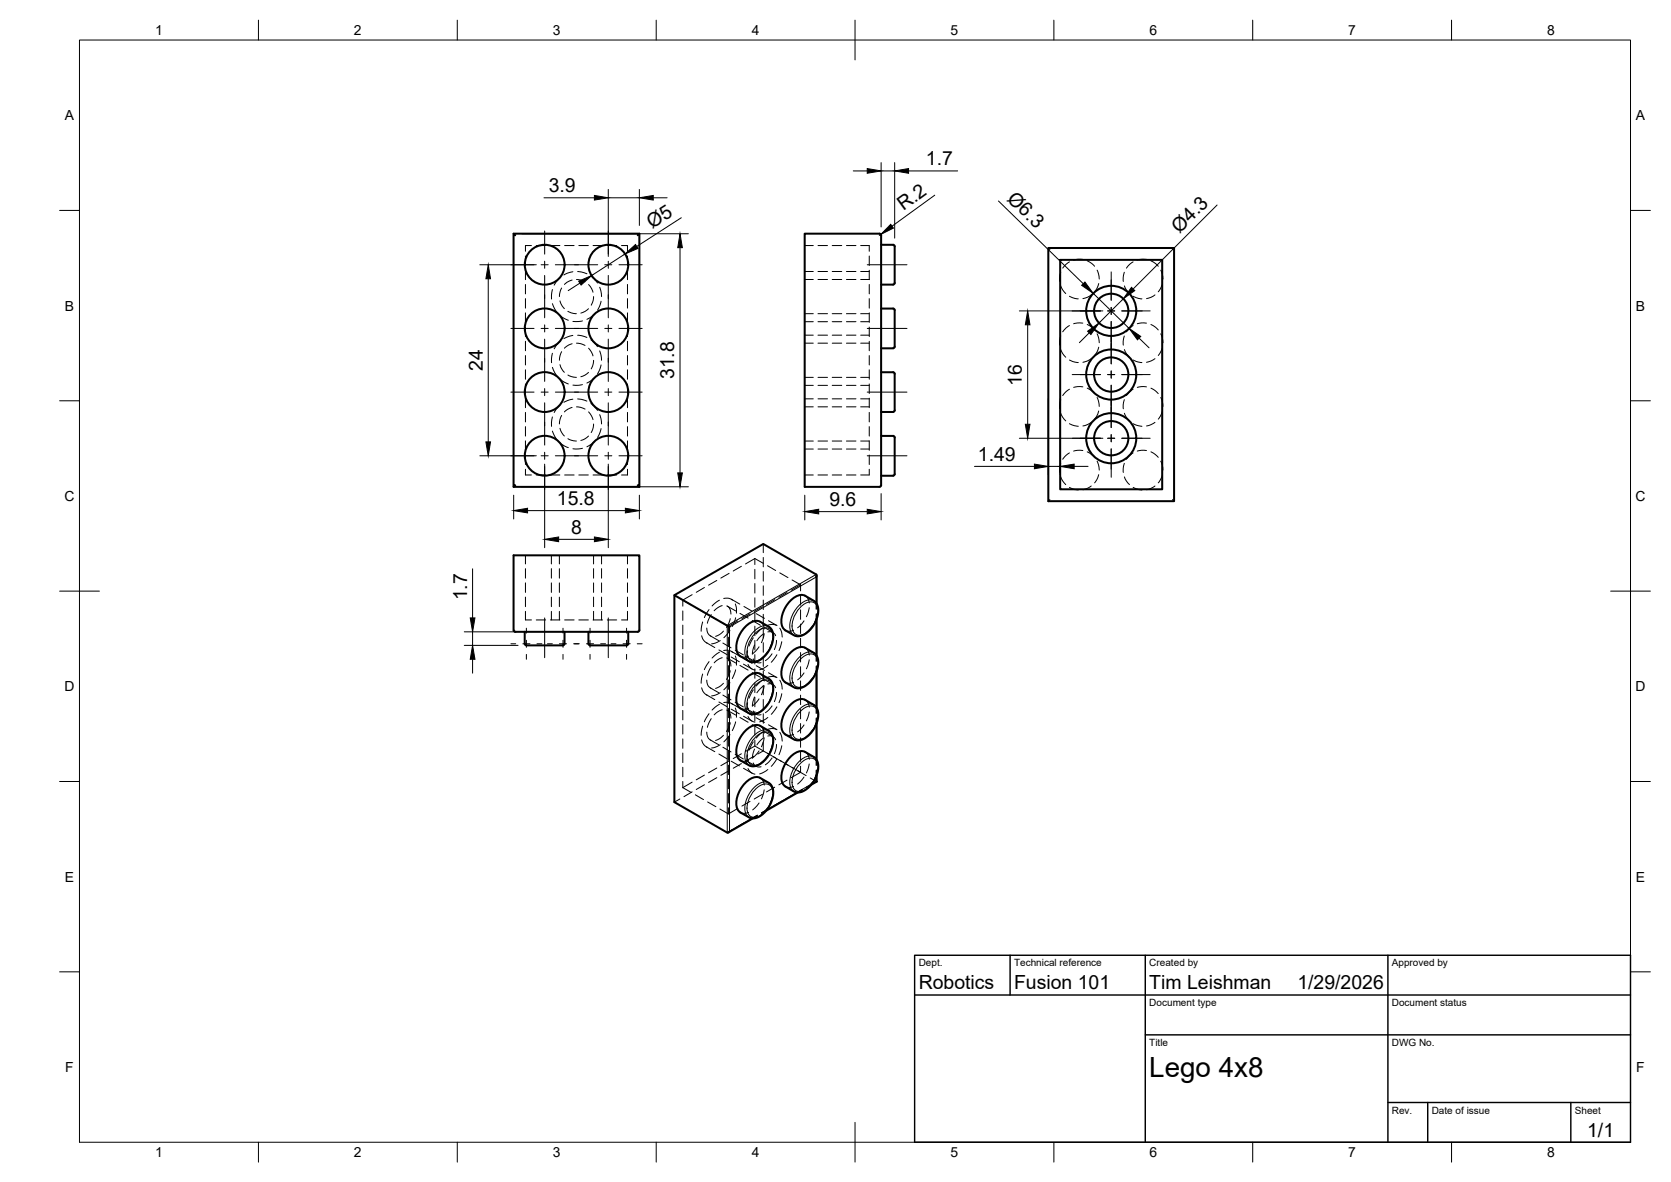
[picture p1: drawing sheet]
<svg xmlns="http://www.w3.org/2000/svg" width="420mm" height="297mm" viewBox="0 0 420 297" stroke-linecap="round" stroke-linejoin="round" font-family="sans-serif">
<!-- layer: Visible -->
<g fill="none" stroke="#000" stroke-width=".51">
<path d="M129.1 58.7h31.7l-.4 .4M129.5 59.1l-.4-.4v63.7l.4-.5M160.8 58.7v63.7l-.4-.5M221.6 59.1l-.4-.4h-18.9v63.7h18.8l.4-.3 .1-63M221.6 61.5h3a1.07 1.07 0 0 1 .4 1.4v8.2M221.6 77.5h3a1.02 1.02 0 0 1 .4 1.4v7.3a1.02 1.02 0 0 1-.4 1.3h-3M225 71.1l-.4 .4h-3M263.6 62.3h31.6v63.6h-31.6zM266.6 65.3h25.6v57.7h-25.6zM221.6 93.5h3a1.07 1.07 0 0 1 .4 1.4v8.2M221.6 109.5h3a1.07 1.07 0 0 1 .4 1.4v8.3M225 103.1l-.4 .4h-3"/>
<path d="M225 119.1l-.4 .4-3 .1M129.1 122.4h31.7M129.2 158.4l.4 .4 31-.1 .2-.3v-18.8h-31.7v18.8M131.9 158.8l.1 3a1 1 0 0 0 1.3 .4h7.3a1.04 1.04 0 0 0 1.3-.4v-3M148 158.8v3a1 1 0 0 0 1.3 .4h7.3a1.04 1.04 0 0 0 1.4-.4v-3M183.4 157.5l-13.8-7.9v52l13.3 7.6M187.3 157.6a3.4 3.4 0 0 1 3.9-1.3l2.3 1.3 .8 1.2 .1 1.9-.9 2.5-1.6 2-1.9 1.1h-1.4l-2.4-1.4a3.4 3.4 0 0 1-.8-4 8.5 8.5 0 0 1 1.9-3.3zM198.7 151.1a3.4 3.4 0 0 1 3.8-1.4l2.3 1.4 .7 1 .2 2-.3 1.3-.6 1.4-1.5 1.9-1.1 .8-1 .4-1.3-.1-2.4-1.4a3.4 3.4 0 0 1-.8-4 8.5 8.5 0 0 1 2-3.3zM205.2 144.4l-13.3-7.7-22.3 12.9M205.2 144.4v.6M205.3 144.6v7.1M205.3 155.6v9.2"/>
<path d="M187.3 170.7a3.4 3.4 0 0 1 3.9-1.4l2.3 1.4 .8 1.2 .1 1.8-.9 2.6-1.6 2-1.9 1.1h-1.4l-2.4-1.4a3.4 3.4 0 0 1-.8-4 8.5 8.5 0 0 1 1.9-3.3zM198.7 164.1a3.4 3.4 0 0 1 3.8-1.3l2.4 1.5 .7 1.2 .1 1.7-.3 1.3-.6 1.4-1.6 2-.9 .6-1.1 .4-1.4-.1-2.3-1.3a3.4 3.4 0 0 1-.8-4 8.5 8.5 0 0 1 2-3.4zM198.7 177.2a3.4 3.4 0 0 1 3.8-1.3l2.4 1.5 .7 1.1 .2 1.3-.2 1.2-.8 2-1.6 2-.9 .6-1.2 .4-1.3-.1-2.3-1.3a3.4 3.4 0 0 1-.8-4 8.5 8.5 0 0 1 2-3.4zM205.3 168.7v9.2M187.3 183.7a3.4 3.4 0 0 1 3.9-1.3l2.3 1.4 .8 1.2 .1 1.8-.9 2.6-1.6 2.1-1.9 1-1.5-.1-2.3-1.3a3.4 3.4 0 0 1-.8-4 8.5 8.5 0 0 1 1.9-3.4zM187.3 196.8a3.4 3.4 0 0 1 3.9-1.3l2.3 1.4 .8 1.2 .1 1.8-.9 2.6-1.6 2.1-1.9 1-1.5-.1-2.3-1.3a3.4 3.4 0 0 1-.8-4 8.5 8.5 0 0 1 1.9-3.4zM198.7 190.3a3.4 3.4 0 0 1 3.8-1.3l2.5 1.5 .6 1.1 .2 1.3-.2 1-.8 2.2-1.6 1.9-.9 .7-1.2 .4-1.3-.1-2.3-1.4a3.4 3.4 0 0 1-.8-3.9 8.5 8.5 0 0 1 2-3.4zM200.6 199.1l-8 4.6M205.2 196.3l.1 .1M205.3 181.8v9.2M205.3 194.8v1.6M205.3 196.4l-1.3 .8"/>
<path d="M183.5 208.9l-.6 .3M189.3 205.7l-6.1 3.5"/>
<circle cx="137" cy="66.5" r="5"/>
<circle cx="153" cy="66.5" r="5"/>
<circle cx="279.4" cy="78.1" r="6.3"/>
<circle cx="279.4" cy="78.1" r="4.3"/>
<circle cx="137" cy="98.5" r="5"/>
<circle cx="137" cy="82.5" r="5"/>
<circle cx="153" cy="82.5" r="5"/>
<circle cx="153" cy="98.5" r="5"/>
<circle cx="279.4" cy="94.1" r="6.3"/>
<circle cx="279.4" cy="94.1" r="4.3"/>
<circle cx="137" cy="114.5" r="5"/>
<circle cx="153" cy="114.5" r="5"/>
<circle cx="279.4" cy="110.1" r="6.3"/>
<circle cx="279.4" cy="110.1" r="4.3"/>
</g>
<!-- layer: Hidden -->
<g fill="none" stroke="#000" stroke-width=".25">
<path d="M132.1 64.3v2.4M132.1 67.9v2.4M132.1 71.5v2.4M132.1 75v2.4M132.1 78.6v2.4M133.6 61.7h-1.5v1.4M134.8 61.7h2.4M138.4 61.7h2.4M138.9 72.8l-.2 2.3M138.9 76.3l1.1 2.1M140.8 75.6l.5 1.2 .6 .8M140.8 69.8l-1.5 1.9"/>
<path d="M140.8 79.3l2.1 1.2M141.2 72.4l-.4 .9-.1 1.2M142 61.7h2.4M142.8 78.2l.8 .4 1.3 .2M143.8 70.4l-1.3 .6-.6 .5M144 68.3l-2.2 .8M144.9 70.2l1.1 .2 1.1 .4M145.2 68.2l2.4 .6M145.5 61.7h2.4M148 77.6l-.9 .7-1.1 .4M148 71.5l.7 1 .4 .9M148.6 69.4l.8 .6 .8 1.1"/>
<path d="M149.1 61.7h2.4M149.2 74.5v.9l-.5 1.3M149.5 78.9l-.7 .6-1.2 .7M150.8 72.2l.5 2.3M151.1 75.7l-.8 2.2M152.7 61.7h2.4M156.3 61.7h1.5v1.4M157.8 64.3v2.4M157.8 67.9v2.4M157.8 71.5v2.4M157.8 75v2.4M157.8 78.6v2.4"/>
<path d="M202.3 61.7h2.2M202.3 78.8h2.2M202.3 70.2h2.2M202.3 68.2h2.2M205.7 61.7h2.4M205.7 78.8h2.4M205.7 70.2h2.4M205.7 68.2h2.4M209.3 61.7h2.3M209.3 78.8h2.3M209.3 70.2h2.3M209.3 68.2h2.3"/>
<path d="M212.8 61.7h2.4M212.8 78.8h2.4M212.8 70.2h2.4M212.8 68.2h2.4M216.4 61.7h2.2v1.4M216.4 78.8h2.2M216.4 70.2h2.2M216.4 68.2h2.2M218.6 64.3v2.4M218.6 67.9v2.4M218.6 71.5v2.4M218.6 75v2.4"/>
<path d="M218.6 78.6v2.4M263.6 62.3l.4 .4M266.7 68.4l-.3 1.4v.9M266.7 71.8l.5 1.1 .8 .9M268.9 65.8l-.9 .6-.8 1M268.9 74.5l1.4 .5 .8 .1M272.3 65.2h-1.4l-.9 .1M273.4 65.5l1.1 .7 .7 .7M274.4 74.1l-1 .6-1.1 .3M275.9 67.9l.3 1 .2 1.2M276.3 71.3l-.5 1.3-.6 .7M282.7 68.4l-.3 1.4v.9"/>
<path d="M282.7 71.8l.5 1.1 .8 .9M284.9 65.8l-.9 .6-.8 1M284.9 74.5l1.4 .5 .8 .1M288.3 65.2h-1.4l-.9 .1M289.4 65.5l1.1 .7 .7 .7M290.4 74.1l-1 .6-1.1 .3M291.9 67.9l.3 1 .2 1.2M292.3 71.3l-.5 1.3-.6 .7M295.2 62.3l-.4 .4M132.1 82.2v2.4M132.1 85.8v2.3M132.1 89.4v2.3"/>
<path d="M132.1 92.9v2.4M132.1 96.5v2.4M138.9 88.8l-.2 2.4M138.9 92.3l1.1 2.1M140.8 91.6l.5 1.2 .6 .8M140.8 85.8l-1.5 1.9M140.8 95.3l2.1 1.2M141.2 88.4l-.4 1-.1 1.1M142.8 94.2l.8 .4 1.3 .2M143.8 86.4l-.7 .3-1.2 .8M144 84.3l-2.2 .8M144.9 86.2l1.1 .2 1.1 .4"/>
<path d="M145.2 84.3l2.4 .5M146.5 96.7l-2.4 .1M146.5 80.7l-2.4 .1M148 93.6l-.9 .7-1.1 .4M148 87.5l.7 1 .4 .9M148.6 85.4l.8 .6 .8 1.1M149.2 90.6v.8l-.5 1.3M149.5 94.9l-1.9 1.4M150.8 88.2l.5 2.3M151.1 91.7l-.8 2.2M157.8 82.2v2.4M157.8 85.8v2.3"/>
<path d="M157.8 89.4v2.3M157.8 92.9v2.4M157.8 96.5v2.4M202.3 94.8h2.2M202.3 86.2h2.2M202.3 96.8h2.2M202.3 84.2h2.2M202.3 80.8h2.2M205.7 94.8h2.4M205.7 86.2h2.4M205.7 96.8h2.4M205.7 84.2h2.4"/>
<path d="M205.7 80.8h2.4M209.3 94.8h2.3M209.3 86.2h2.3M209.3 96.8h2.3M209.3 84.2h2.3M209.3 80.8h2.3M212.8 94.8h2.4M212.8 86.2h2.4M212.8 96.8h2.4M212.8 84.2h2.4M212.8 80.8h2.4M216.4 94.8h2.2"/>
<path d="M216.4 86.2h2.2M216.4 96.8h2.2M216.4 84.2h2.2M216.4 80.8h2.2M218.6 82.2v2.4M218.6 85.8v2.3M218.6 89.4v2.3M218.6 92.9v2.4M218.6 96.5v2.4M266.7 84.4l-.3 1.4v.9M266.7 87.8l.5 1.1 .8 .9M268.9 81.8l-.9 .6-.8 1"/>
<path d="M268.9 90.5l.8 .3 1.4 .3M268.9 97.8l-.9 .6-.8 1M272.3 81.2h-1.4l-.9 .2M272.3 97.2h-1.4l-.9 .2M273.4 81.5l1.1 .7 .7 .7M273.4 97.5l1.1 .7 .7 .7M274.4 90.1l-1 .6-1.1 .3M275.9 83.9l.3 1 .2 1.2M275.9 99.9l.3 1 .2 1.2M276.3 87.3l-.5 1.3-.6 .7M282.7 84.4l-.3 1.4v.9M282.7 87.8l.5 1.1 .8 .9"/>
<path d="M284.9 81.8l-.9 .6-.8 1M284.9 97.8l-.9 .6-.8 1M284.9 90.5l.8 .3 1.4 .3M288.3 81.2h-1.4l-.9 .2M288.3 97.2h-1.4l-.9 .2M289.4 81.5l1.1 .7 .7 .7M289.4 97.5l1.1 .7 .7 .7M290.4 90.1l-1 .6-1.1 .3M291.9 83.9l.3 1 .2 1.2M291.9 99.9l.3 1 .2 1.2M292.3 87.3l-.5 1.3-.6 .7M132.1 117.9v1.5h1.5"/>
<path d="M132.1 100.1v2.4M132.1 103.6v2.4M132.1 107.2v2.4M132.1 110.8v2.4M132.1 114.3v2.4M134.8 119.4h2.4M138.4 119.4h2.4M138.9 104.8l-.2 2.4M138.9 108.3l1.1 2.1M140.8 107.6l.5 1.2 .6 .8M140.8 101.8l-1.5 1.9M140.8 111.3l2.1 1.2"/>
<path d="M141.2 104.4l-.4 1-.1 1.1M142 119.4h2.4M142.8 110.2l.8 .4 1.3 .2M143.8 102.4l-1.3 .6-.6 .5M144 100.3l-2.2 .8M144.9 102.2l1.1 .2 1.1 .4M145.2 100.3l2.4 .5M145.5 119.4h2.4M146.5 112.7l-2.4 .1M148 109.6l-.9 .7-1.1 .4M148 103.5l.7 1 .4 .9M148.6 101.4l1.6 1.7"/>
<path d="M149.1 119.4h2.4M149.2 106.6v.8l-.5 1.3M149.5 110.9l-1.9 1.4M150.8 104.2l.5 2.3M151.1 107.7l-.8 2.2M152.7 119.4h2.4M157.8 100.1v2.4M157.8 103.6v2.4M157.8 107.2v2.4M157.8 110.8v2.4M157.8 114.3v2.4M157.8 117.9v1.5h-1.5"/>
<path d="M202.3 119.4h2.2M202.3 110.8h2.2M202.3 102.2h2.2M202.3 112.8h2.2M202.3 100.2h2.2M205.7 119.4h2.4M205.7 110.8h2.4M205.7 102.2h2.4M205.7 112.8h2.4M205.7 100.2h2.4M209.3 119.4h2.3M209.3 110.8h2.3"/>
<path d="M209.3 102.2h2.3M209.3 112.8h2.3M209.3 100.2h2.3M212.8 119.4h2.4M212.8 110.8h2.4M212.8 102.2h2.4M212.8 112.8h2.4M212.8 100.2h2.4M216.4 110.8h2.2v2.4M216.4 102.2h2.2M216.4 112.8h2.2M216.4 100.2h2.2"/>
<path d="M218.6 117.9v1.5h-2.2M218.6 100.1v2.4M218.6 103.6v2.4M218.6 107.2v2.4M218.6 114.3v2.4M266.7 100.4l-.3 1.4v.9M266.7 103.9l.5 1 .8 .9M266.7 116.4l-.3 1.4v.9M266.7 119.9l.5 1 .8 .9M268.9 106.5l.8 .3 1.4 .3M268.9 113.8l-.9 .6-.8 1M272.3 113.2h-1.4l-.9 .2"/>
<path d="M273.4 113.5l1.1 .7 .7 .7M274.4 106.1l-1 .6-1.1 .3M275.9 115.9l.3 1 .2 1.2M276.3 103.3l-.5 1.3-.6 .7M276.3 119.3l-.5 1.3-.6 .7M282.7 100.4l-.3 1.4v.9M282.7 116.4l-.3 1.4v.9M282.7 103.9l.5 1 .8 .9M282.7 119.9l.5 1 .8 .9M284.9 113.8l-.9 .6-.8 1M284.9 106.5l.8 .3 1.4 .3M288.3 113.2h-1.4l-.9 .2"/>
<path d="M289.4 113.5l1.1 .7 .7 .7M290.4 106.1l-1 .6-1.1 .3M291.9 115.9l.3 1 .2 1.2M292.3 103.3l-.5 1.3-.6 .7M292.3 119.3l-.5 1.3-.6 .7M132.1 139.6v2.1M138.6 139.6v2.1M140.7 139.6v2.1M149.2 139.6v2.1M151.3 139.6v2.1M157.8 139.6v2.1M191.9 136.7v2.2"/>
<path d="M264 125.5l-.4 .4M268.9 122.5l1.4 .5 .8 .1M274.4 122.1l-1 .6-1.1 .4M284.9 122.5l1.4 .5 .8 .1M290.4 122.1l-1 .6-1.1 .4M294.8 125.5l.4 .4M132.1 142.9v2.4M132.1 146.5v2.4M132.1 150.1v2.3M132.1 153.6v2.2h1.5M134.8 155.8h2.4M138.4 155.8h2.4"/>
<path d="M138.6 142.9v2.4M138.6 146.5v2.4M138.6 150.1v2.3M138.6 153.6v2.2M140.7 142.9v2.4M140.7 146.5v2.4M140.7 150.1v2.3M140.7 153.6v2.2M142 155.8h2.4M145.5 155.8h2.4M149.1 155.8h2.4M149.2 142.9v2.4"/>
<path d="M149.2 146.5v2.4M149.2 150.1v2.3M149.2 153.6v2.2M151.3 142.9v2.4M151.3 146.5v2.4M151.3 150.1v2.3M151.3 153.6v2.2M152.7 155.8h2.4M157.8 142.9v2.4M157.8 146.5v2.4M157.8 150.1v2.3M157.8 153.6v2.2h-1.5"/>
<path d="M171.7 150.8v1.5M171.7 153.5v2.4M171.7 157.1v2.4M171.7 150.8l2.1 1.2M174 149.4l-2.3 1.4M174.8 152.6l2.1 1.2M176.4 159.8l.6 1.2 .8 .6M176.7 156.3l-.4 2.3M177.1 147.6l-2 1.3M177.7 157.8l.4 1.4 .6 .6M177.9 154.4l2.1 1.2M178.3 153.2l-1.2 2"/>
<path d="M178.6 159.8l2.1 1.2M178.8 154.4l-.9 2.2M180.2 145.9l-2 1.2M180.9 150.8l-1.9 1.5M181 156.2l2.2 1.2M181.6 152.2l-1.2 .5-.8 .8M181.9 158.6l-1.1 .9-.9 .4M182 150.4h1.3l.9 .4M182.8 152.3l.7 .7 .3 1.3M182.9 152.3l2.1 1.3M183.2 157.4v1.5M183.3 144.1l-2 1.2"/>
<path d="M183.5 158.5l-1.5 1.8M183.6 155.5l-.9 2.2M183.9 150.6l2.1 1.2M184.9 151.8l.2 .8 .1 1.5M185 155.2l-.9 2.2M185.5 156l-2.3 1.4M186.1 154.1l2 1.2M186.4 142.3l-2 1.2M187 152.4l2.1 1.2M188.6 154.3l-2.1 1.2M189.1 155.9l2.1 1.2M189.8 140.4l-2.3 1.3"/>
<path d="M189.8 140.4l2.1 1.2M189.8 140.4v1.5M189.8 143.1v2.4M189.8 146.6v2.4M189.8 150.2v2.4M189.8 153.8v2.4M189.8 157.4v2.4M190.1 154.2l2.1 1.2M191.2 156.3l.7 .8 .3 1M191.7 152.5l-2.1 1.2M191.9 157.7l-1.8 1.6M191.9 140.1v2.4"/>
<path d="M191.9 143.6v2.4M191.9 147.2v2.4M191.9 150.8v2.4M191.9 154.4v2.3M191.9 157.9v2.4M192 159.3l-1.7 1.7M192.2 159.2l-.7 2.3M192.2 157.7l2.2 1.2M193 142.2l2 1.2M193.1 158.8h1l.6 .4 .3 .6M193.2 156l2.2 1.2M194.8 150.7l-2.1 1.2"/>
<path d="M195.2 157.1l-1.1-.2-1.2 .3M196.1 157.9l.5 1.1 .1 1.1M196.1 144l2 1.1M197.9 148.9l-2.1 1.2M199.2 145.7l2.1 1.3M199.5 158.4l-.9 .2-1.1-.2M201.3 147v1.5M201.3 149.7v2.4M201.3 153.3v2.3M201.3 156.8v2.4M201.3 147l-2.4 1.3M202.2 156l-1.6 1.8"/>
<path d="M202.5 149.7l.5 .5 .5 1.3M203.5 152.7l-.7 2.3M205.3 151.7v1.3M205.3 154.2v1.4M171.7 160.7v2.4M171.7 164.2v2.4M171.7 167.8v2.4M171.7 171.4v2.4M171.7 174.9v2.4M171.7 178.5v2.4M176.4 172.9l.6 1.2 .8 .6M176.7 169.4l-.4 2.3"/>
<path d="M177.6 174.6l2.1 1.2M177.6 161.5l2.1 1.2M177.7 170.9l.4 1.4 .6 .6M178.3 179.4l-1.2 2M178.3 166.3l-1.2 2M178.6 172.9l2.1 1.2M178.8 167.5l-.9 2.2M180.8 176.4l2 1.2M180.8 163.3l2 1.2M180.9 177l-1.9 1.4M180.9 163.9l-1.9 1.5M181.1 174.1l-1.2 .6-1 .2"/>
<path d="M181.1 161l-1.2 .6-1 .2M181.6 178.4l-1.2 .5-.8 .7M181.6 165.3l-1.2 .5-.8 .8M181.8 174.7l2 1.2M181.8 161.6l2 1.2M181.9 171.7l-1.1 .9-.9 .4M182 176.6l1.3-.1 .9 .5M182 163.5l1.3-.1 .9 .5M182.8 178.4l.7 .8 .3 1.3M182.8 165.3l.7 .8 .3 1.3M182.9 178.5l2.1 1.2M182.9 165.4l2.1 1.2"/>
<path d="M183.2 160.1v2.4M183.2 163.7v2.4M183.2 167.3v2.4M183.2 170.8v2.4M183.2 174.4v2.4M183.2 178v2.4M183.5 171.5l-1.5 1.8M183.6 168.6l-.9 2.2M183.9 178.2l2 1.2M183.9 165.1l2 1.2M183.9 176.8l2.1 1.2M183.9 163.7l2.1 1.2"/>
<path d="M184.8 176.5l2.1 1.2M184.8 163.4l2.1 1.2M184.9 177.9l.2 .9 .1 1.5M184.9 164.9l.2 .8 .1 1.5M185 168.3l-.9 2.2M186.1 167.2l2 1.2M186.9 180l2.2 1.2M186.9 166.9l2.2 1.2M187 178.6l2.1 1.2M187 165.5l2.1 1.2M187.9 178.3l2.2 1.2M187.9 165.2l2.2 1.2"/>
<path d="M188 176.6l-.2 2.3M188 163.5l-.2 2.3M188.1 167l.5 .8 1.2 .6M188.2 164.9l-.9 .2-1.1-.2M188.2 178l-.9 .2-1.1-.2M189.1 169l2.1 1.2M189.4 178.7a1.58 1.58 0 0 0 2 .9M189.4 165.6a1.58 1.58 0 0 0 2 .9M189.4 173.4l-1.1 2.1M189.4 160.3l-1.1 2.1M189.7 175.2l-.5 2.3M189.7 162.1l-.5 2.3"/>
<path d="M189.8 160.9v2.4M189.8 164.5v2.4M189.8 168.1v2.4M189.8 171.7v2.3M189.8 175.2v2.4M189.8 178.8v2.4M190.1 167.3l2.1 1.2M190.9 162.5l-1.6 1.8M190.9 175.6l-1.6 1.8M191.2 169.3l.7 .9 .3 .9M191.9 170.8l-1.8 1.6M191.9 161.5v2.4"/>
<path d="M191.9 165.1v2.4M191.9 168.7v2.3M191.9 172.2v2.4M191.9 175.8v2.4M191.9 179.4v2.4M192 172.4l-1.7 1.7M192.2 172.3l-.7 2.3M192.2 170.8l2.2 1.2M193.1 167.2l-2.1 1.1M193.1 171.9h1l.6 .4 .3 .5M193.2 169.1l2.2 1.2M194.1 177.4l-.7 1-1 .7"/>
<path d="M194.1 164.3l-.7 1-1 .7M195.2 170.2l-1.1-.2-1.2 .3M195.2 174v.8l-.5 1.5M195.2 160.9v.8l-.5 1.5M195.3 177.6l-1.4 1.9M195.3 164.5l-1.4 1.9M196.1 170.9l.5 1.2 .1 1.1M196.6 174.3l-.7 2.3M196.6 161.3l-.7 2.2M199.5 171.5l-.9 .2-1.1-.2M201.3 160.4v2.4M201.3 164v2.4"/>
<path d="M201.3 167.5v2.4M201.3 171.1v2.4M201.3 174.7v2.4M201.3 178.3v2.3M202.2 169.1l-1.6 1.7M202.5 162.8l.5 .5 .5 1.3M202.5 175.9l.5 .5 .5 1.3M203.5 165.8l-.7 2.3M203.5 178.9l-.7 2.3M205.3 164.8v1.3M205.3 167.3v1.4M205.3 177.9v1.3"/>
<path d="M171.7 197.9l2.1 1.2M171.7 182.1v2.4M171.7 185.7v2.4M171.7 189.2v2.4M171.7 192.8v2.4M171.7 196.4v1.5M174 199l-2 1.2M174 196.6l-2.3 1.3M174.8 199.7l2.1 1.2M176.4 185.9l.6 1.3 .8 .6M176.7 182.5l-.4 2.3M177.1 197.2l-2 1.2"/>
<path d="M177.1 194.8l-2 1.2M177.6 187.7l2.1 1.2M177.7 184l.4 1.4 .6 .6M178.6 186l2.1 1.2M178.8 180.6l-.9 2.2M180.2 195.4l-2 1.2M180.2 193l-2 1.2M180.8 189.5l2 1.2M181.1 187.1l-1.2 .7-1 .2M181.8 187.8l2 1.2M181.9 184.8l-1.1 .9-.9 .4M183.2 181.6v2.3"/>
<path d="M183.2 185.1v2.4M183.2 188.7v2.4M183.2 192.3v2.4M183.2 195.8v2.4M183.2 199.4v2.4M183.3 193.7l-2 1.1M183.3 191.2l-2 1.2M183.5 184.6l-1.5 1.8M183.6 181.6l-.9 2.2M183.9 191.3l2 1.2M184.8 189.6l2.1 1.1M185 181.4l-.9 2.2"/>
<path d="M186.1 180.3l2 1.2M186.4 191.9l-2 1.2M186.4 189.4l-2 1.2M186.9 193.1l2.2 1.2M187.9 191.3l2.2 1.3M188 189.7l-.2 2.3M188.1 193.1l.8 1.1 .9 .3M188.1 180.1l.5 .8 1.2 .6M188.2 191.1l-.9 .2-1.1-.2M189.1 182.1l2.1 1.2M189.4 191.7a1.58 1.58 0 0 0 2 1M189.4 186.4l-1.1 2.1"/>
<path d="M189.5 190.1l-2 1.2M189.7 188.2l-.5 2.4M189.8 187.5l-2.3 1.3M189.8 182.4v2.3M189.8 186v1.5M190.1 180.4l2.1 1.2M190.5 189.5l1.4-.8 1.5 .9M190.9 188.7l-1.6 1.7M191.2 182.4l.7 .9 .3 .9M191.2 195.5l.7 .8 .3 1M191.7 199.6l-2.1 1.2M191.9 183.9l-1.8 1.6"/>
<path d="M191.9 186.5v2.2l-2.1-1.2M191.9 183v2.3M192 185.5l-1.7 1.7M192.2 185.4l-.7 2.3M192.2 198.5l-.7 2.3M192.2 183.9l2.2 1.2M193 189.3l2 1.2M193.1 185h1l.6 .3 .3 .6M193.1 193.4l-2.1 1.1M193.1 180.3l-2.1 1.1M193.2 182.1l2.2 1.3M194.1 190.5l-.7 .9-1 .8"/>
<path d="M194.4 190.2l2.1 1.2M194.8 197.8l-2.1 1.2M195.2 183.3l-1.1-.2-1.2 .3M195.2 187.1v.7l-.5 1.6M195.3 190.7l-1.4 1.9M196.1 184l.5 1.2 .1 1.1M196.1 191.1l2 1.2M196.6 187.4l-.7 2.3M197.5 191.9l2.1 1.2M197.9 196.1l-2.1 1.1M199.2 192.9l2.1 1.2M199.5 184.5l-.9 .3-1.1-.2"/>
<path d="M199.5 197.6l-.9 .3-1.1-.2M200.6 193.7l2.1 1.2M201.3 181.8v2.4M201.3 185.4v2.4M201.3 189v2.4M201.3 192.6v1.5M201.3 194.1l-2.4 1.3M201.8 198.5l-1.2 .6M202.2 182.2l-1.6 1.7M202.2 195.3l-1.6 1.7M202.5 189l.7 .8 .3 1M203.5 192l-.7 2.3"/>
<path d="M203.7 195.5l1.6 .9M204 197.2l-1.2 .7M205.3 180.4v1.4M205.3 191v1.3M205.3 193.5v1.3M170.9 200.8l-1.3 .8M177.9 201.5l2.1 1.2M181 203.3l2.2 1.2M183.2 203v1.5M185.5 203.2l-2.3 1.3M188.2 204.1l-.9 .3-1.1-.2M188.6 201.4l-2.1 1.2"/>
<path d="M190.5 205l-1.2 .7M190.9 201.8l-1.6 1.7M192.6 203.7l-1.1 .7"/>
</g>
<!-- layer: Visible Narrow -->
<g fill="none" stroke="#000" stroke-width=".25">
<path d="M189.8 159.2a3.1 3.1 0 0 1 3.6-1.2 3.1 3.1 0 0 1 .7 3.7 6.2 6.2 0 0 1-4.3 4.5 1.93 1.93 0 0 1-2-2.4 7.3 7.3 0 0 1 2-4.6zM193.3 157.5a3.4 3.4 0 0 0-3.8 1.3 6.7 6.7 0 0 0-2 6.4l.8 .9M201.1 152.7a3.1 3.1 0 0 1 3.6-1.2 3.1 3.1 0 0 1 .7 3.7 6.2 6.2 0 0 1-4.3 4.4 1.93 1.93 0 0 1-1.9-2.3 7.3 7.3 0 0 1 1.9-4.6zM204.6 151a3.4 3.4 0 0 0-3.8 1.3 6.7 6.7 0 0 0-2 6.4l.8 .9M205.2 151.5v-6.5l-21.8 12.6v51.3l5.7-3.3M205.2 144.4l-22.3 12.8v52M205.2 155.9v8.7M189.8 172.3a3.1 3.1 0 0 1 3.6-1.2 3.1 3.1 0 0 1 .7 3.7 6.2 6.2 0 0 1-4.3 4.4 1.93 1.93 0 0 1-2-2.3 7.3 7.3 0 0 1 2-4.6zM193.3 170.6a3.4 3.4 0 0 0-3.8 1.3 6.7 6.7 0 0 0-2 6.4l.8 .9M201.1 165.8a3.1 3.1 0 0 1 3.6-1.3 3.1 3.1 0 0 1 .7 3.8 6.2 6.2 0 0 1-4.3 4.4 1.93 1.93 0 0 1-1.9-2.3 7.3 7.3 0 0 1 1.9-4.6zM201.1 178.9a3.1 3.1 0 0 1 3.6-1.3 3.1 3.1 0 0 1 .7 3.7 6.2 6.2 0 0 1-4.3 4.5 1.93 1.93 0 0 1-1.9-2.3 7.3 7.3 0 0 1 1.9-4.6zM204.6 164a3.4 3.4 0 0 0-3.8 1.4 6.7 6.7 0 0 0-2 6.4l.8 .9"/>
<path d="M204.6 177.1a3.4 3.4 0 0 0-3.8 1.3 6.7 6.7 0 0 0-2 6.5l.8 .9M205.2 169v8.7M189.8 185.4a3.1 3.1 0 0 1 3.6-1.3 3.1 3.1 0 0 1 .7 3.8 6.2 6.2 0 0 1-4.3 4.4 1.93 1.93 0 0 1-2-2.3 7.3 7.3 0 0 1 2-4.6zM189.8 198.5a3.1 3.1 0 0 1 3.6-1.3 3.1 3.1 0 0 1 .7 3.7 6.2 6.2 0 0 1-4.3 4.5 1.93 1.93 0 0 1-2-2.3 7.3 7.3 0 0 1 2-4.6zM193.3 183.6a3.4 3.4 0 0 0-3.8 1.4 6.7 6.7 0 0 0-2 6.4l.8 .9M193.3 196.7a3.4 3.4 0 0 0-3.8 1.3 6.7 6.7 0 0 0-2 6.5l.8 .9M200.4 199.1l-7.6 4.4M201.1 192a3.1 3.1 0 0 1 3.6-1.3 3.1 3.1 0 0 1 .7 3.7 6.2 6.2 0 0 1-4.3 4.5 1.93 1.93 0 0 1-1.9-2.3 7.3 7.3 0 0 1 1.9-4.6zM204.6 190.2a3.4 3.4 0 0 0-3.8 1.3 6.7 6.7 0 0 0-2 6.5l.8 .9M205.2 182.1v8.7M205.2 195.1v1.3l-1 .6"/>
</g>
<!-- layer: Hidden Narrow -->
<g fill="none" stroke="#000" stroke-width=".25">
<path d="M193.3 157.5l.7 .8 .3 1M201.7 159.6l-1 .3-1.1-.3M204.3 157.2l-1.6 1.8M204.6 151l.8 .8 .2 1M205.2 144.4v.6M205.2 151.5v1.6M205.2 154.3v1.6M205.6 154l-.7 2.2M190.4 166.1l-1 .3-1.1-.3M190.4 179.2l-1 .3-1.1-.3M193 163.8l-1.6 1.7M193 176.8l-1.6 1.8"/>
<path d="M193.3 170.6l.7 .8 .3 1M194.3 160.5l-.7 2.2M194.3 173.6l-.7 2.2M201.7 172.7l-1 .2-1.1-.2M204.3 170.3l-1.6 1.8M204.6 164l.8 .9 .2 .9M204.6 177.1l.8 .9 .2 .9M205.2 164.6v1.6M205.2 167.4v1.6M205.2 177.7v1.6M205.6 167l-.7 2.3M190.4 192.3l-1 .2-1.1-.2"/>
<path d="M193 189.9l-1.6 1.8M193.3 183.6l.7 .9 .3 .9M193.3 196.7l.7 .9 .3 .9M194.3 186.6l-.7 2.3M194.3 199.7l-.7 2.3M199.7 199.5l-2 1.2M201.7 185.8l-1 .2-1.1-.2M201.7 198.8l-1 .3-1.1-.2M201.8 198.4l-1.4 .7M202.8 197.7l-2.1 1.2M204.3 183.4l-1.6 1.8M204.3 196.5l-1.6 1.7"/>
<path d="M204.6 190.2l.8 .9 .2 .9M205.2 196.4h.1M205.2 180.5v1.6M205.2 190.8v1.6M205.2 193.6v1.5M205.2 196.4l-2.4 1.3M205.6 180.1l-.7 2.3M205.6 193.2l-.7 2.3M184.2 208.4l-1.3 .8M187.3 206.7l-2 1.1M189.1 205.6l1.3-.7-2 1.2M190.4 205.4l-1 .2-1.1-.2"/>
<path d="M193 203l-1.6 1.8M193.5 203.1l-2 1.2M196.6 201.3l-2 1.2"/>
</g>
<!-- layer: BORDER -->
<g fill="none" stroke="#000" stroke-width=".25">
<path d="M20 10.1h390v276.9h-390zM65 5.1v5M115 5.1v5M165 5.1v5M215 5.1v10M265 5.1v5M315 5.1v5M365 5.1v5M15 52.9h5M410 52.9h5M15 100.7h5M410 100.7h5"/>
<path d="M15 148.6h10M405 148.6h10M15 196.4h5M410 196.4h5M15 244.2h5M410 244.2h5M65 287v5M115 287v5M165 287v5M215 282.1v9.9M265 287v5M315 287v5"/>
<path d="M365 287v5"/>
</g>
<!-- layer: TITLEBLOCK -->
<path d="M230 240.1h180v46.9h-180zM230 250h180M254 240.1v9.9M288 240.1v46.9M349 240.1v46.9M288 260.1h122M349 277.1h61M359 277.1v9.9M395 277.1v9.9" fill="none" stroke="#000" stroke-width=".36"/>
<!-- layer: Smart Centers -->
<g fill="none" stroke="#000" stroke-width=".25">
<path d="M136.9 58v5.9M153 58v5.9M128.5 66.5h5.8M136.1 66.5h1.7M136.9 65.6v1.8M136.9 69.2v10.7M139.6 66.5h10.7M152.1 66.5h1.7M153 65.6v1.8M153 69.2v10.7M155.6 66.5h5.9M218.1 66.5h9.9"/>
<path d="M269.6 78.1h7.1M278.5 78.1h1.8M279.4 68.3v7.1M279.4 77.2v1.8M282.1 78.1h7.1M128.5 82.5h5.8M128.5 98.5h5.8M136.1 82.5h1.7M136.1 98.5h1.7M136.9 81.6v1.8M136.9 85.2v10.6M136.9 97.6v1.8"/>
<path d="M139.6 82.5h10.7M139.6 98.5h10.7M152.1 82.5h1.7M152.1 98.5h1.7M153 81.6v1.8M153 85.2v10.6M153 97.6v1.8M155.6 82.5h5.9M155.6 98.5h5.9M218.1 82.5h9.9M218.1 98.5h9.9M269.6 94.1h7.1"/>
<path d="M278.5 94.1h1.8M279.4 80.8v10.6M279.4 93.2v1.8M279.4 96.8v10.6M282.1 94.1h7.1M128.5 114.5h5.8M136.1 114.5h1.7M136.9 101.2v10.7M136.9 113.7v1.7M136.9 117.2v5.8M139.6 114.5h10.7M152.1 114.5h1.7"/>
<path d="M153 101.2v10.7M153 113.7v1.7M153 117.2v5.8M155.6 114.5h5.9M218.1 114.5h9.9M269.6 110.1h7.1M278.5 110.1h1.8M279.4 109.2v1.8M279.4 112.8v7.1M282.1 110.1h7.1M132.4 157.9v1.2M136.9 155.3v10"/>
<path d="M141.6 157.9v1.2M148.4 157.9v1.2M153 155.3v10M157.5 157.9v1.2M128.5 161.8h1.2M131.5 161.8h1.7M132.4 160.9v1.8M132.4 164.5v1.2M135 161.8h1.2M137.6 161.8h1.3M140.7 161.8h1.8M141.6 160.9v1.8"/>
<path d="M141.6 164.5v1.2M144.2 161.8h1.5M147.5 161.8h1.7M148.4 160.9v1.8M148.4 164.5v1.2M151 161.8h1.3M153.6 161.8h1.3M156.7 161.8h1.8M157.5 160.9v1.8M157.5 164.5v1.2M160.2 161.8h1.3"/>
</g>
<!-- layer: FD_Dimensions -->
<g fill="none" stroke="#000" stroke-width=".25">
<path d="M131.3 58.7h41.8M136.8 49.7h12.7M153 47.6v16.8M153 49.7h7.8M160.8 47.6v9M164.3 49.7h3.4M171.3 54.7l-11.2 7.2M214.5 43h3.6M221.5 58.9l-.4 .2M221.6 40.9v16.1M221.6 43h3.4M225 40.9v18.9"/>
<path d="M228.5 43h12.3M235 49.1l-10.7 7.7M251.1 50.5l21.3 20.8M306 51.5l-21.1 21.1M120.6 66.5h14.3M122.8 70v41M145.8 71.1l-2.9 1.9M157.2 63.8l-8.4 5.4M171 62.2v56.6M256.3 78.1h21M274.9 73.7l9 8.8M282.4 75.1l-6 6.1"/>
<path d="M258.4 81.6v25M273.9 83.6l-2.5 2.5M286.4 85l2.5 2.4M120.6 114.5h14.3M136.9 116.6v21M153 116.6v21M245 117.2h15.1M256.3 110.1h21M263.6 100.1v19.2M263.6 117.2h3M266.6 100.1v19.2M270.1 117.2h3.5"/>
<path d="M129.2 124.4v6M131.3 122.3h41.8M132.7 128.3h24.5M140.5 135.5h9M160.8 124.4v6M202.4 124.4v6.3M205.8 128.6h12.3M221.6 124v6.7M116.7 158.8h13.2M118.8 142.9v12.4M118.8 158.8v3.4M116.7 162.2h13.6"/>
<path d="M118.8 165.7v3.5"/>
</g>
<g fill="#000" stroke="#000" stroke-width=".25">
<path d="M149.5 49.1l3.5 .6-3.5 .6zM160.8 49.7l3.5-.6v1.2zM218.1 42.4l3.5 .6-3.5 .5zM224 56.4l.6 .9-3.1 1.6zM225 43l3.5-.6v1.1zM122.8 66.5l.5 3.5h-1.1zM145.5 70.7l3.3-1.5-2.7 2.4zM157.2 63.8l2.6-2.3 .6 .9zM171 58.7l.6 3.5h-1.2zM272 71.7l.8-.8 2.1 2.8zM284.5 72.2l.8 .8-2.9 2.1zM258.4 78.1l.6 3.5h-1.2z"/>
<path d="M273.5 83.2l2.9-2-2.1 2.9zM283.9 82.5l2.9 2-.8 .9zM122.2 111h1.1l-.5 3.5zM170.4 118.8h1.2l-.6 3.5zM257.8 106.6h1.2l-.6 3.5zM260.1 116.6l3.5 .6-3.5 .6zM266.6 117.2l3.5-.6v1.2zM129.2 128.3l3.5-.6v1.2zM136.9 135.5l3.6-.6v1.2zM149.5 134.9l3.5 .6-3.5 .6zM157.2 127.7l3.6 .6-3.6 .6zM202.4 128.6l3.4-.6v1.1z"/>
<path d="M218.1 128l3.5 .6-3.5 .5zM118.2 155.3h1.2l-.6 3.5zM118.8 162.2l.6 3.5h-1.2z"/>
</g>
<text font-size="7" x="289" y="270.6">Lego 4x8</text>
<g font-size="4.9">
<text x="232.8" y="41.6">1.7</text>
<text x="138" y="48.2">3.9</text>
<text x="227.1" y="53.1" transform="rotate(-36 227.1 53.1)">R.2</text>
<text x="253" y="50.2" transform="rotate(44 253 50.2)">Ø6.3</text>
<text x="164" y="57.6" transform="rotate(-33 164 57.6)">Ø5</text>
<text x="296.6" y="58.8" transform="rotate(-45 296.6 58.8)">Ø4.3</text>
<text x="121.4" y="93.2" transform="rotate(-90 121.4 93.2)">24</text>
<text x="169.5" y="95.3" transform="rotate(-90 169.5 95.3)">31.8</text>
<text x="256.9" y="97" transform="rotate(-90 256.9 97)">16</text>
<text x="245.9" y="115.7">1.49</text>
<text x="140" y="126.9">15.8</text>
<text x="208.6" y="127.1">9.6</text>
<text x="143.6" y="134.1">8</text>
<text x="117.4" y="150.9" transform="rotate(-90 117.4 150.9)">1.7</text>
<text x="231" y="248.5">Robotics</text>
<text x="255" y="248.5">Fusion 101</text>
<text x="289" y="248.5">Tim Leishman</text>
<text x="326.2" y="248.5">1/29/2026</text>
<text x="399.1" y="285.7">1/1</text>
</g>
<g font-size="3.5">
<text x="39" y="8.8">1</text>
<text x="89" y="8.8">2</text>
<text x="139" y="8.8">3</text>
<text x="189" y="8.8">4</text>
<text x="239" y="8.8">5</text>
<text x="289" y="8.8">6</text>
<text x="339" y="8.8">7</text>
<text x="389" y="8.8">8</text>
<text x="16.3" y="30.2">A</text>
<text x="411.3" y="30.2">A</text>
<text x="16.3" y="78">B</text>
<text x="411.3" y="78">B</text>
<text x="16.2" y="125.9">C</text>
<text x="411.2" y="125.9">C</text>
<text x="16.2" y="173.7">D</text>
<text x="411.2" y="173.7">D</text>
<text x="16.3" y="221.6">E</text>
<text x="411.3" y="221.6">E</text>
<text x="16.4" y="269.4">F</text>
<text x="411.4" y="269.4">F</text>
<text x="39" y="290.8">1</text>
<text x="89" y="290.8">2</text>
<text x="139" y="290.8">3</text>
<text x="189" y="290.8">4</text>
<text x="239" y="290.8">5</text>
<text x="289" y="290.8">6</text>
<text x="339" y="290.8">7</text>
<text x="389" y="290.8">8</text>
</g>
<g font-size="2.5">
<text x="231" y="242.9">Dept.</text>
<text x="255" y="242.9">Technical reference</text>
<text x="289" y="242.9">Created by</text>
<text x="350" y="242.9">Approved by</text>
<text x="289" y="252.8">Document type</text>
<text x="350" y="252.8">Document status</text>
<text x="289" y="262.9">Title</text>
<text x="350" y="262.9">DWG No.</text>
<text x="350" y="279.9">Rev.</text>
<text x="360" y="279.9">Date of issue</text>
<text x="396" y="279.9">Sheet</text>
</g>
</svg>
